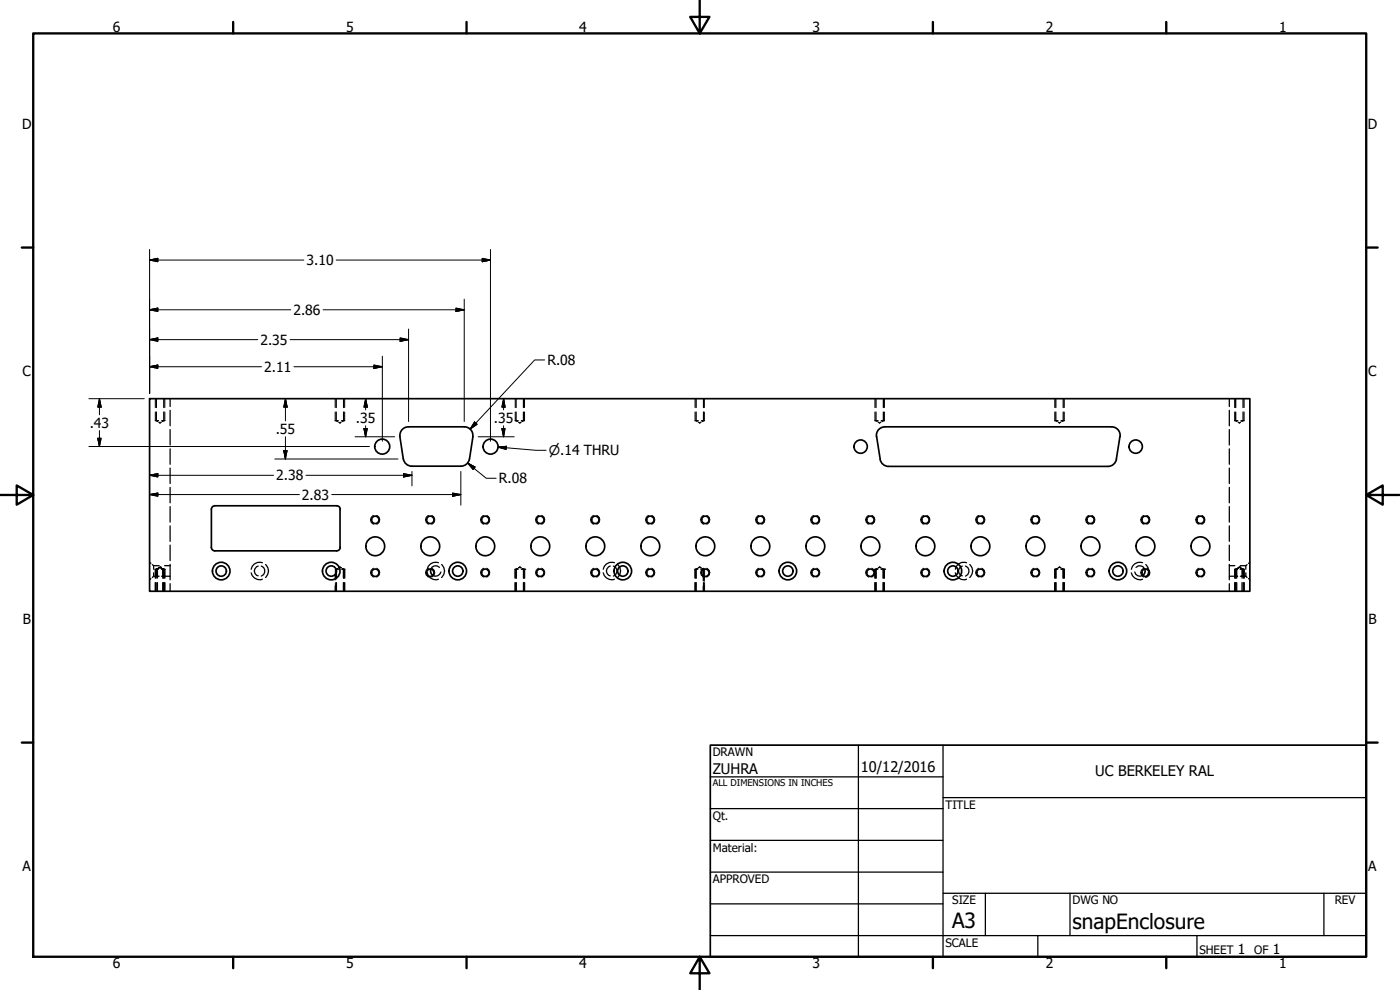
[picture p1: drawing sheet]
<svg xmlns="http://www.w3.org/2000/svg" width="420mm" height="297mm" viewBox="0 0 420 297" stroke-linecap="round" stroke-linejoin="round" font-family="sans-serif">
<!-- layer: Visible (ANSI) -->
<g fill="none" stroke="#000" stroke-width=".51">
<path d="M44.9 119.6h330.2v57.8h-330.2zM120 131l1 6.7M120 131a2.57 2.57 0 0 1 2.6-2.9h16.7a2.57 2.57 0 0 1 2.6 2.9M121.1 137.7a2.57 2.57 0 0 0 2.5 2.2M123.6 139.9h14.7M140.9 137.7a2.57 2.57 0 0 1-2.6 2.2M141.9 131l-1 6.7M263.1 131l1.1 6.8M264.1 137.8a2.57 2.57 0 0 0 2.6 2.1M265.6 128.1h68a2.57 2.57 0 0 1 2.5 2.9M265.6 128.1a2.57 2.57 0 0 0-2.6 2.9M266.7 139.9h65.8"/>
<path d="M335.1 137.8a2.57 2.57 0 0 1-2.6 2.1M336.1 131l-1.1 6.8M63.4 152.8v11.4l.2 .6 .6 .4 36.9 .1 .8-.5 .2-.6M63.4 152.8l.2-.6 .9-.4h36.5l.7 .2 .4 .8M102 152.8v11.5M129.3 170.8l.1 1.2 .5 .6M343.5 170.8l.1 .8-.6 1"/>
<circle cx="114.7" cy="134" r="2.25"/>
<circle cx="147.2" cy="134" r="2.25"/>
<circle cx="258.3" cy="134" r="2"/>
<circle cx="340.8" cy="134" r="2"/>
<circle cx="112.6" cy="156" r="1.11"/>
<circle cx="129.1" cy="156" r="1.11"/>
<circle cx="145.6" cy="156" r="1.11"/>
<circle cx="162.1" cy="156" r="1.11"/>
<circle cx="178.7" cy="156" r="1.11"/>
<circle cx="195.2" cy="156" r="1.11"/>
<circle cx="211.7" cy="156" r="1.11"/>
<circle cx="228.2" cy="156" r="1.11"/>
<circle cx="244.7" cy="156" r="1.11"/>
<circle cx="261.2" cy="156" r="1.11"/>
<circle cx="277.7" cy="156" r="1.11"/>
<circle cx="294.2" cy="156" r="1.11"/>
<circle cx="310.7" cy="156" r="1.11"/>
<circle cx="327.2" cy="156" r="1.11"/>
<circle cx="343.8" cy="156" r="1.11"/>
<circle cx="360.3" cy="156" r="1.11"/>
<circle cx="66.4" cy="171.3" r="1.56"/>
<circle cx="66.4" cy="171.3" r="2.64"/>
<circle cx="99.4" cy="171.3" r="1.56"/>
<circle cx="99.4" cy="171.3" r="2.64"/>
<circle cx="112.6" cy="171.8" r="1.11"/>
<circle cx="112.6" cy="163.9" r="2.83"/>
<circle cx="129.1" cy="171.8" r="1.11"/>
<circle cx="129.1" cy="163.9" r="2.83"/>
<circle cx="137.4" cy="171.3" r="1.56"/>
<circle cx="137.4" cy="171.3" r="2.64"/>
<circle cx="145.6" cy="171.8" r="1.11"/>
<circle cx="145.6" cy="163.9" r="2.83"/>
<circle cx="162.1" cy="171.8" r="1.11"/>
<circle cx="162.1" cy="163.9" r="2.83"/>
<circle cx="178.7" cy="171.8" r="1.11"/>
<circle cx="178.7" cy="163.9" r="2.83"/>
<circle cx="186.9" cy="171.3" r="1.56"/>
<circle cx="186.9" cy="171.3" r="2.64"/>
<circle cx="195.2" cy="171.8" r="1.11"/>
<circle cx="195.2" cy="163.9" r="2.83"/>
<circle cx="211.7" cy="171.8" r="1.11"/>
<circle cx="211.7" cy="163.9" r="2.83"/>
<circle cx="228.2" cy="171.8" r="1.11"/>
<circle cx="228.2" cy="163.9" r="2.83"/>
<circle cx="236.4" cy="171.3" r="1.56"/>
<circle cx="236.4" cy="171.3" r="2.64"/>
<circle cx="244.7" cy="171.8" r="1.11"/>
<circle cx="244.7" cy="163.9" r="2.83"/>
<circle cx="261.2" cy="171.8" r="1.11"/>
<circle cx="261.2" cy="163.9" r="2.83"/>
<circle cx="277.7" cy="171.8" r="1.11"/>
<circle cx="277.7" cy="163.9" r="2.83"/>
<circle cx="286" cy="171.3" r="1.56"/>
<circle cx="286" cy="171.3" r="2.64"/>
<circle cx="294.2" cy="171.8" r="1.11"/>
<circle cx="294.2" cy="163.9" r="2.83"/>
<circle cx="310.7" cy="171.8" r="1.11"/>
<circle cx="310.7" cy="163.9" r="2.83"/>
<circle cx="327.2" cy="171.8" r="1.11"/>
<circle cx="327.2" cy="163.9" r="2.83"/>
<circle cx="335.5" cy="171.3" r="1.56"/>
<circle cx="335.5" cy="171.3" r="2.64"/>
<circle cx="343.8" cy="171.8" r="1.11"/>
<circle cx="343.8" cy="163.9" r="2.83"/>
<circle cx="360.3" cy="171.8" r="1.11"/>
<circle cx="360.3" cy="163.9" r="2.83"/>
</g>
<!-- layer: Hidden (ANSI) -->
<g fill="none" stroke="#000" stroke-width=".38">
<path d="M46.9 119.6v2.7M49.1 119.6v2.7M51.1 119.6v2.4M100.9 119.6v2.7M103.1 119.6v2.7M154.9 119.6v2.7M157.1 119.6v2.7M208.9 119.6v2.7M211.1 119.6v2.7M262.9 119.6v2.7M265.1 119.6v2.7M316.9 119.6v2.7"/>
<path d="M319.1 119.6v2.7M368.9 119.6v2.4M370.8 119.6v2.7M373.1 119.6v2.7M46.6 126.2h1M46.9 123.6v2.6l.4 .3M47.7 126.7l.3 .2 .4-.2M48.5 126.2h1M49.1 123.6v2.6l-.3 .3M51.1 123.1v4.6M51.1 128.9v4.6M51.1 134.7v4.6"/>
<path d="M100.6 126.2h.9M100.9 123.6v2.6l.4 .3M101.7 126.7l.3 .2 .4-.2M102.5 126.2h.9M103.1 123.6v2.6l-.4 .3M154.6 126.2h.9M154.9 123.6v2.6l.4 .3M155.6 126.7l.4 .2 .4-.2M156.5 126.2h.9M157.1 123.6v2.6l-.4 .3M208.6 126.2h.9M208.9 123.6v2.6l.3 .3"/>
<path d="M209.6 126.7l.4 .2 .4-.2M210.5 126.2h.9M211.1 123.6v2.6l-.3 .3M262.6 126.2h.9M262.9 123.6v2.6l.4 .3M263.6 126.7l.4 .2 .4-.2M264.5 126.2h.9M265.1 123.6v2.6l-.4 .3M316.5 126.2h1M316.9 123.6v2.6l.3 .3M317.6 126.7l.3 .2 .4-.2M318.5 126.2h.9"/>
<path d="M319.1 123.6v2.6l-.4 .3M368.9 123.1v4.6M368.9 128.9v4.6M368.9 134.7v4.6M370.5 126.2h1M370.8 123.6v2.6l.4 .3M371.6 126.7l.4 .2 .3-.2M372.4 126.2h1M373.1 123.6v2.6l-.4 .3M51.1 140.4v4.7M51.1 146.2v4.7M51.1 152v4.6"/>
<path d="M51.1 157.8v4.6M368.9 140.4v4.7M368.9 146.2v4.7M368.9 152v4.6M368.9 157.8v4.6M44.9 168.7l.4 .3M45.3 173.6l-.4 .4M45.7 169.4l.4 .3M46.1 169.7h1.7M46.1 172.9h1.7M46.1 169.7v1.1M46.1 171.9v1"/>
<path d="M46.1 172.9l-.4 .4M46.5 170.8h1M46.9 174.8v2.6M47 170.8l.1 1a.71 .71 0 0 0 .1 1.1h.2M47.2 174.8v2.6M47.2 170.6l-.3 .2v2.7M47.7 170.5l-.7 .3M47.8 170.4l-.6 .4v2.7M48.1 170.2l.4 .2M48.3 170.5l.7 .3M48.4 170.4l-.4-.2-1 .6M48.5 170.8h1"/>
<path d="M48.7 170.6l.4 .2v2.7M48.8 174.8v2.6M48.8 170.6l.4 .2v2.7M49 170.8v.9a.88 .88 0 0 1-.2 1.2h-.2h.2a.84 .84 0 0 0 .2-1.1zM49 170.8l-.7-.4 .5 .4v2.7M49.1 174.8v2.6M49.2 174.8v2.6M49.4 169.7h1.7M49.4 172.9h1.7M51.1 163.6v4.6M51.1 169.3v4.7M51.1 175.1v2.3"/>
<path d="M75.4 171.9a2.56 2.56 0 0 0 3.3 1.9M77.5 169.8a1.5 1.5 0 0 0-1.2 1.5 1.5 1.5 0 0 0 1.2 1.5M78.4 169.8a1.58 1.58 0 0 1 1.1 1.5 1.58 1.58 0 0 1-1.1 1.5M78.7 168.8a2.54 2.54 0 0 0-3.3 2M79.7 169.4a2.55 2.55 0 0 1 0 3.9M100.6 170.8h.1M100.8 170.8h.9M100.8 171.9v1.8M100.8 175.6v1.8M101 174.8v2.6M101.2 170.6l-.3 .2M101.3 170.6l-.3 .2v2.7"/>
<path d="M101.6 170.4l.4-.2 .4 .2M102 170.2l-.3 .2M102.6 170.8h.9M102.7 170.6l.4 .2v2.7M102.8 170.6l.4 .2v2.7M103.1 174.8v2.6M103.2 174.8v2.6M128.2 171.9a2.56 2.56 0 0 0 3.4 1.9M131.6 168.8a2.54 2.54 0 0 0-3.4 2M131.9 170.2a1.59 1.59 0 0 0-2.6 .5M132.3 171.6a1.67 1.67 0 0 1-2.4 1M132.5 169.4a2.55 2.55 0 0 1 0 3.9"/>
<path d="M154.6 170.8h.9M154.9 174.8v2.6M155.2 170.6l-.3 .2v2.7M155.3 170.6l-.4 .2v2.7M155.6 170.4l.4-.2 .3 .2M155.7 170.4l.4-.2 .3 .2M156.5 170.8h.9M156.7 170.6l.4 .2v2.7M156.8 170.6l.4 .2v2.7M157.1 174.8v2.6M157.2 174.8v2.6M181 171.9a2.56 2.56 0 0 0 3.4 1.9"/>
<path d="M183.1 169.8a1.5 1.5 0 0 0-1.1 1.5 1.5 1.5 0 0 0 1.1 1.5M184.1 169.8a1.58 1.58 0 0 1 1.1 1.5 1.58 1.58 0 0 1-1.1 1.5M184.4 168.8a2.54 2.54 0 0 0-3.4 2M185.4 169.4a2.55 2.55 0 0 1 0 3.9M208.5 170.8h.9M208.9 174.8v2.6M209.3 170.6l-.4 .2v2.7M209.5 170.4l.4-.2 .4 .2M209.7 170.4l.4-.2 .3 .2M210.3 170.8h1M210.7 170.6l.4 .3M210.8 170.6l.3 .2v2.7"/>
<path d="M211.1 172.8v1.5M211.1 175.9v1.5M211.1 174.8v2.6M211.4 170.8h.1M262.5 170.8h1M262.8 174.8v2.6M263 174.8v2.6M263.2 170.6l-.4 .2v2.7M263.3 170.6l-.3 .2v2.7M263.6 170.4l.4-.2 .3 .2M263.7 170.4l.3-.2 .4 .2M264.4 170.8h1"/>
<path d="M264.7 170.6l.3 .2v2.7M264.8 170.6l.3 .2v2.7M265 174.8v2.6M265.1 174.8v2.6M286.7 171.9a2.56 2.56 0 0 0 3.4 1.9M288.8 169.8a1.5 1.5 0 0 0-1.1 1.5 1.5 1.5 0 0 0 1.1 1.5M289.8 169.8a1.58 1.58 0 0 1 1 1.5 1.58 1.58 0 0 1-1 1.5M290.1 168.8a2.54 2.54 0 0 0-3.4 2M291 169.4a2.55 2.55 0 0 1 0 3.9M316.5 170.8h.9M316.8 174.8v2.6M316.9 174.8v2.6"/>
<path d="M317.2 170.6l-.4 .2v2.7M317.3 170.6l-.4 .2v2.7M317.6 170.4l.4-.2 .4 .2M317.9 170.2l.4 .2M318.4 170.8h1.1M318.6 170.6l.4 .2v2.7M318.8 170.6l.4 .2v2.7M319 174.8v2.6M319.2 174.8v2.6M339.5 171.9a2.56 2.56 0 0 0 3.4 1.9M340.6 171.6a1.59 1.59 0 0 0 2.4 1M340.9 170.2a1.59 1.59 0 0 1 2.6 .5"/>
<path d="M342.9 168.8a2.54 2.54 0 0 0-3.4 2M343.9 169.4a2.55 2.55 0 0 1 0 3.9M368.9 163.6v4.6M368.9 169.3v4.7M368.9 175.1v2.3M368.9 169.7h1.7M368.9 172.9h1.7M370.5 170.8h.8M370.8 174.8v2.6M370.9 174.8v2.6M371.2 170.6l-.4 .2v2.7M371.2 174.8v2.6"/>
<path d="M371.2 170.6l-.3 .2v2.7M371.7 170.4l-.7 .4v.9a.81 .81 0 0 0 .2 1.2h.2h-.2a.84 .84 0 0 1-.2-1.1v-1l.7-.3M371.7 170.4l-.5 .4v2.7M371.9 170.2l-.3 .2M371.9 170.2l-.4 .2M372 170.2l1.1 .6-.1 .9a.81 .81 0 0 1-.2 1.2h-.2h.3a.84 .84 0 0 0 .1-1.1v-1l-.6-.3M372.2 170.8h.9M372.2 169.7h1.7M372.2 172.9h1.7M372.2 170.4l.5 .4v2.7M372.7 174.8v2.6M372.7 170.6l.4 .2"/>
<path d="M373.1 170.8v2.7M373.1 174.8v2.6M373.3 170.8h.1M373.9 169.7v1.1M373.9 171.9v1M373.9 172.9l.4 .4M374.3 169.4l-.4 .3M374.7 173.6l.4 .4M375.1 168.7l-.4 .3"/>
</g>
<!-- layer: Hidden Narrow (ANSI) -->
<g fill="none" stroke="#000" stroke-width=".3">
<path d="M46.6 119.6v2.7M49.5 119.6v2.7M100.6 119.6v2.7M103.4 119.6v2.7M154.6 119.6v2.7M157.4 119.6v2.7M208.6 119.6v2.7M211.4 119.6v2.7M262.6 119.6v2.7M265.4 119.6v2.7M316.5 119.6v2.7M319.4 119.6v2.7"/>
<path d="M370.5 119.6v2.7M373.4 119.6v2.7M46.6 123.6v2.6M49.5 123.6v2.6M100.6 123.6v2.6M103.4 123.6v2.6M154.6 123.6v2.6M157.4 123.6v2.6M208.6 123.6v2.6M211.4 123.6v2.6M262.6 123.6v2.6M265.4 123.6v2.6"/>
<path d="M316.5 123.6v2.6M319.4 123.6v2.6M370.5 123.6v2.6M373.4 123.6v2.6M112.1 154.7a1.37 1.37 0 0 0-.9 1.3 1.37 1.37 0 0 0 .9 1.3M113 154.7a1.37 1.37 0 0 1 1 1.3 1.37 1.37 0 0 1-1 1.3M128.7 154.7a1.37 1.37 0 0 0-1 1.3 1.37 1.37 0 0 0 1 1.3M129.5 154.7a1.37 1.37 0 0 1 1 1.3 1.37 1.37 0 0 1-1 1.3M145.2 154.7a1.37 1.37 0 0 0-1 1.3 1.37 1.37 0 0 0 1 1.3M146 154.7a1.37 1.37 0 0 1 1 1.3 1.37 1.37 0 0 1-1 1.3M161.7 154.7a1.37 1.37 0 0 0-1 1.3 1.37 1.37 0 0 0 1 1.3M162.6 154.7a1.37 1.37 0 0 1 .9 1.3 1.37 1.37 0 0 1-.9 1.3"/>
<path d="M178.2 154.7a1.37 1.37 0 0 0-1 1.3 1.37 1.37 0 0 0 1 1.3M179.1 154.7a1.37 1.37 0 0 1 .9 1.3 1.37 1.37 0 0 1-.9 1.3M194.7 154.7a1.37 1.37 0 0 0-1 1.3 1.37 1.37 0 0 0 1 1.3M195.6 154.7a1.37 1.37 0 0 1 .9 1.3 1.37 1.37 0 0 1-.9 1.3M211.2 154.7a1.37 1.37 0 0 0-1 1.3 1.37 1.37 0 0 0 1 1.3M212.1 154.7a1.37 1.37 0 0 1 .9 1.3 1.37 1.37 0 0 1-.9 1.3M227.7 154.7a1.37 1.37 0 0 0-.9 1.3 1.37 1.37 0 0 0 .9 1.3M228.6 154.7a1.37 1.37 0 0 1 1 1.3 1.37 1.37 0 0 1-1 1.3M244.2 154.7a1.37 1.37 0 0 0-.9 1.3 1.37 1.37 0 0 0 .9 1.3M245.1 154.7a1.37 1.37 0 0 1 1 1.3 1.37 1.37 0 0 1-1 1.3M260.7 154.7a1.37 1.37 0 0 0-.9 1.3 1.37 1.37 0 0 0 .9 1.3M261.6 154.7a1.37 1.37 0 0 1 1 1.3 1.37 1.37 0 0 1-1 1.3"/>
<path d="M277.2 154.7a1.37 1.37 0 0 0-.9 1.3 1.37 1.37 0 0 0 .9 1.3M278.1 154.7a1.37 1.37 0 0 1 1 1.3 1.37 1.37 0 0 1-1 1.3M293.8 154.7a1.37 1.37 0 0 0-1 1.3 1.37 1.37 0 0 0 1 1.3M294.6 154.7a1.37 1.37 0 0 1 1 1.3 1.37 1.37 0 0 1-1 1.3M310.3 154.7a1.37 1.37 0 0 0-1 1.3 1.37 1.37 0 0 0 1 1.3M311.1 154.7a1.37 1.37 0 0 1 1 1.3 1.37 1.37 0 0 1-1 1.3M326.8 154.7a1.37 1.37 0 0 0-1 1.3 1.37 1.37 0 0 0 1 1.3M327.7 154.7a1.37 1.37 0 0 1 .9 1.3 1.37 1.37 0 0 1-.9 1.3M343.3 154.7a1.37 1.37 0 0 0-1 1.3 1.37 1.37 0 0 0 1 1.3M344.2 154.7a1.37 1.37 0 0 1 .9 1.3 1.37 1.37 0 0 1-.9 1.3M359.8 154.7a1.37 1.37 0 0 0-1 1.3 1.37 1.37 0 0 0 1 1.3M360.7 154.7a1.37 1.37 0 0 1 .9 1.3 1.37 1.37 0 0 1-.9 1.3"/>
<path d="M46.5 170.8v2.7M46.5 174.8v2.6M46.7 170.8v2.7M46.7 174.8v2.6M49.4 170.8v2.7M49.4 174.8v2.6M49.5 170.8v2.7M49.5 174.8v2.6M100.6 170.8v3.2M100.6 174.8v2.6M103.4 170.8v2.7M103.4 174.8v2.6"/>
<path d="M103.5 170.8v2.7M103.5 174.8v2.6M112.1 170.5a1.41 1.41 0 0 0-.9 1.3 1.41 1.41 0 0 0 .9 1.4M113 170.5a1.41 1.41 0 0 1 1 1.3 1.41 1.41 0 0 1-1 1.4M128.7 170.5a1.41 1.41 0 0 0-1 1.3 1.41 1.41 0 0 0 1 1.4M129.5 170.5a1.41 1.41 0 0 1 1 1.3 1.41 1.41 0 0 1-1 1.4M145.2 170.5a1.41 1.41 0 0 0-1 1.3 1.41 1.41 0 0 0 1 1.4M146 170.5a1.41 1.41 0 0 1 1 1.3 1.41 1.41 0 0 1-1 1.4M154.6 170.8v2.7M154.6 174.8v2.6M157.4 170.8v2.7M157.4 174.8v2.6"/>
<path d="M157.5 170.8v2.7M157.5 174.8v2.6M161.7 170.5a1.41 1.41 0 0 0-1 1.3 1.41 1.41 0 0 0 1 1.4M162.6 170.5a1.41 1.41 0 0 1 .9 1.3 1.41 1.41 0 0 1-.9 1.4M178.2 170.5a1.41 1.41 0 0 0-1 1.3 1.41 1.41 0 0 0 1 1.4M179.1 170.5a1.41 1.41 0 0 1 .9 1.3 1.41 1.41 0 0 1-.9 1.4M194.7 170.5a1.41 1.41 0 0 0-1 1.3 1.41 1.41 0 0 0 1 1.4M195.6 170.5a1.41 1.41 0 0 1 .9 1.3 1.41 1.41 0 0 1-.9 1.4M208.5 170.8v2.7M208.5 174.8v2.6M208.7 170.8v2.7M208.7 174.8v2.6"/>
<path d="M211.2 170.5a1.41 1.41 0 0 0-1 1.3 1.41 1.41 0 0 0 1 1.4M211.4 172.9v1.5M211.4 175.9v1.5M211.5 170.8v2.7M211.5 174.8v2.6M212.1 170.5a1.41 1.41 0 0 1 .9 1.3 1.41 1.41 0 0 1-.9 1.4M227.7 170.5a1.41 1.41 0 0 0-.9 1.3 1.41 1.41 0 0 0 .9 1.4M228.6 170.5a1.41 1.41 0 0 1 1 1.3 1.41 1.41 0 0 1-1 1.4M244.2 170.5a1.41 1.41 0 0 0-.9 1.3 1.41 1.41 0 0 0 .9 1.4M245.1 170.5a1.41 1.41 0 0 1 1 1.3 1.41 1.41 0 0 1-1 1.4M260.7 170.5a1.41 1.41 0 0 0-.9 1.3 1.41 1.41 0 0 0 .9 1.4M261.6 170.5a1.41 1.41 0 0 1 1 1.3 1.41 1.41 0 0 1-1 1.4"/>
<path d="M262.5 170.8v2.7M262.5 174.8v2.6M262.6 170.8v2.7M262.6 174.8v2.6M265.4 170.8v2.7M265.4 174.8v2.6M277.2 170.5a1.41 1.41 0 0 0-.9 1.3 1.41 1.41 0 0 0 .9 1.4M278.1 170.5a1.41 1.41 0 0 1 1 1.3 1.41 1.41 0 0 1-1 1.4M293.8 170.5a1.41 1.41 0 0 0-1 1.3 1.41 1.41 0 0 0 1 1.4M294.6 170.5a1.41 1.41 0 0 1 1 1.3 1.41 1.41 0 0 1-1 1.4M310.3 170.5a1.41 1.41 0 0 0-1 1.3 1.41 1.41 0 0 0 1 1.4M311.1 170.5a1.41 1.41 0 0 1 1 1.3 1.41 1.41 0 0 1-1 1.4"/>
<path d="M316.5 170.8v2.7M316.5 174.8v2.6M316.6 170.8v2.7M316.6 174.8v2.6M319.3 170.8v2.7M319.3 174.8v2.6M319.5 170.8v2.7M319.5 174.8v2.6M326.8 170.5a1.41 1.41 0 0 0-1 1.3 1.41 1.41 0 0 0 1 1.4M327.7 170.5a1.41 1.41 0 0 1 .9 1.3 1.41 1.41 0 0 1-.9 1.4M343.3 170.5a1.41 1.41 0 0 0-1 1.3 1.41 1.41 0 0 0 1 1.4M344.2 170.5a1.41 1.41 0 0 1 .9 1.3 1.41 1.41 0 0 1-.9 1.4"/>
<path d="M359.8 170.5a1.41 1.41 0 0 0-1 1.3 1.41 1.41 0 0 0 1 1.4M360.7 170.5a1.41 1.41 0 0 1 .9 1.3 1.41 1.41 0 0 1-.9 1.4M370.5 170.8v2.7M370.5 174.8v2.6M370.6 170.8v2.7M370.6 174.8v2.6M373.3 170.8v2.7M373.3 174.8v2.6M373.4 170.8v2.7M373.4 174.8v2.6"/>
</g>
<!-- layer: Hidden (ANSI) -->
<g fill="#000">
<circle cx="48" cy="170.2" r=".19"/>
<circle cx="48.1" cy="170.2" r=".19"/>
<circle cx="157.5" cy="170.8" r=".19"/>
<circle cx="265.4" cy="170.8" r=".19"/>
<circle cx="371.9" cy="170.2" r=".19"/>
<circle cx="372" cy="170.2" r=".19"/>
</g>
<!-- layer: Border (ANSI) -->
<g fill="none" stroke="#000" stroke-width=".7">
<path d="M10 10h400v277.1h-400zM70 6.6v3.4M140 6.6v3.4M210 0v10l-2.9-4.9h5.8l-2.9 4.9M280 6.6v3.4M350 6.6v3.4M6.5 74.3h3.5M410 74.3h3.4M0 148.5h10l-5-2.8v5.7l5-2.9M410 148.5l5 2.9v-5.7l-5 2.8h10M6.5 222.8h3.5M410 222.8h3.4"/>
<path d="M70 287.1v3.4M140 287.1v3.4M210 287.1l2.9 4.9h-5.8l2.9-4.9v9.9M280 287.1v3.4M350 287.1v3.4"/>
</g>
<!-- layer: Title (ANSI) -->
<g fill="none" stroke="#000" stroke-width=".38">
<path d="M213.2 233.1h69.8M257.6 223.6v63.5M283 239.3h127M283 223.6v63.5M213.2 242.6h69.8M213.2 252.1h69.8M213.2 261.7h69.8M213.2 271.2h69.8M283 268h127M295.7 268v12.7M321.1 268v12.7M397.3 268v12.7"/>
<path d="M213.2 280.7h196.8M311.5 280.7v6.4M359.2 280.7v6.4"/>
</g>
<path d="M213.2 223.6h196.8v63.5h-196.8z" fill="none" stroke="#000" stroke-width=".51"/>
<!-- layer: Dimension (ANSI) -->
<g fill="none" stroke="#000" stroke-width=".3">
<path d="M44.9 78l2.5-.5v1zM44.9 74.9v43.1M44.9 78h46.3M100.9 78h46.3M144.7 77.5l2.5 .5-2.5 .5zM147.2 74.9v57.5M44.9 92.9l2.5-.5v1.1zM44.9 92.9h42.3M97 92.9h42.3M122.6 98.7v27.8M136.8 92.4l2.5 .5-2.5 .6zM139.3 89.8v36.7"/>
<path d="M26.7 119.6h16.6M29.8 119.6l.6 2.6h-1.1zM29.8 119.6v4.8M44.9 110l2.5-.5v1zM44.9 101.9l2.5-.5v1zM44.9 110h33.6M44.9 101.9h32.4M85.7 119.6l.5 2.6h-1zM85.7 119.6v6.7M87.1 101.9h35.5M88.2 110h26.5M109.7 119.6l.5 2.6h-1z"/>
<path d="M109.7 119.6v3.4M112.2 109.5l2.5 .5-2.5 .5zM114.7 106.9v25.5M120.1 101.4l2.5 .5-2.5 .5zM151.1 119.6l.5 2.6h-1zM151.1 119.6v3.4M163.4 108h-2.9l-19.4 20.8M26.7 134h84.2M29.3 131.5h1.1l-.6 2.5zM29.8 129.2v4.8M82.5 137.7h36.9M85.2 135.2h1l-.5 2.5z"/>
<path d="M85.7 131v6.7M106.6 131h11.8M109.2 128.6h1l-.5 2.4zM109.7 127.7v3.3M140.3 138.9l2.3 1.2-.6 .8zM140.3 138.9l5.6 4.6h3M142.4 126.6l.8 .7-2.1 1.5zM143.5 131h10.8M150.6 128.6h1l-.5 2.4zM151.1 127.7v3.3M44.9 142.6l2.5-.5v1zM44.9 148.4l2.5-.5v1z"/>
<path d="M44.9 142.6h37.2M44.9 148.4h45M91.8 142.6h31.8M99.6 148.4h38.7M121.1 142.1l2.5 .5-2.5 .5zM123.6 141.5v4.3M135.8 147.9l2.5 .5-2.5 .5zM138.3 141.5v10.1"/>
</g>
<g fill="#000" stroke="#000" stroke-width=".3">
<path d="M44.9 78l2.5-.5zM44.9 78l2.5-.5v1zM144.7 78.5l2.5-.5zM144.7 77.5l2.5 .5-2.5 .5zM44.9 92.9l2.5-.5zM44.9 92.9l2.5-.5v1.1zM136.8 93.5l2.5-.6zM136.8 92.4l2.5 .5-2.5 .6zM44.9 110l2.5-.5zM44.9 110l2.5-.5v1zM44.9 101.9l2.5-.5zM44.9 101.9l2.5-.5v1z"/>
<path d="M112.2 110.5l2.5-.5zM112.2 109.5l2.5 .5-2.5 .5zM120.1 102.4l2.5-.5zM120.1 101.4l2.5 .5-2.5 .5zM29.3 131.5l.5 2.5zM29.3 131.5h1.1l-.6 2.5zM29.8 119.6l.6 2.6zM29.8 119.6l.6 2.6h-1.1zM85.2 135.2l.5 2.5zM85.2 135.2h1l-.5 2.5zM85.7 119.6l.5 2.6zM85.7 119.6l.5 2.6h-1z"/>
<path d="M109.2 128.6l.5 2.4zM109.2 128.6h1l-.5 2.4zM109.7 119.6l.5 2.6zM109.7 119.6l.5 2.6h-1zM142.4 126.6l-1.3 2.2zM142.4 126.6l.8 .7-2.1 1.5zM150.6 128.6l.5 2.4zM150.6 128.6h1l-.5 2.4zM151.1 119.6l.5 2.6zM151.1 119.6l.5 2.6h-1zM44.9 142.6l2.5-.5zM44.9 142.6l2.5-.5v1z"/>
<path d="M44.9 148.4l2.5-.5zM44.9 148.4l2.5-.5v1zM121.1 143.1l2.5-.5zM121.1 142.1l2.5 .5-2.5 .5zM135.8 148.9l2.5-.5zM135.8 147.9l2.5 .5-2.5 .5zM140.3 138.9l2.3 1.2zM140.3 138.9l2.3 1.2-.6 .8z"/>
</g>
<!-- layer: Symbol (ANSI) -->
<path d="M149.5 134.2l2.5-.3-.1 1zM149.5 134.2l11.4 .9h3" fill="none" stroke="#000" stroke-width=".3"/>
<path d="M149.5 134.2l2.5-.3zM149.5 134.2l2.5-.3-.1 1z" fill="#000" stroke="#000" stroke-width=".3"/>
<g font-size="6.3">
<text x="285.8" y="278.6">A3</text>
<text x="321.9" y="278.7">snapEnclosure</text>
</g>
<g font-size="4.4">
<text x="213.9" y="232.2">ZUHRA</text>
<text x="258.4" y="231.6">10/12/2016</text>
<text x="328.7" y="233">UC BERKELEY RAL</text>
</g>
<g font-size="4.2">
<text x="33.8" y="9.6">6</text>
<text x="103.9" y="9.6">5</text>
<text x="173.9" y="9.6">4</text>
<text x="243.8" y="9.6">3</text>
<text x="313.9" y="9.6">2</text>
<text x="383.9" y="9.6">1</text>
<text x="6.7" y="38.7">D</text>
<text x="410.5" y="38.7">D</text>
<text x="92" y="79.6">3.10</text>
<text x="88.1" y="94.5">2.86</text>
<text x="78.2" y="103.4">2.35</text>
<text x="6.8" y="113">C</text>
<text x="79.3" y="111.6">2.11</text>
<text x="164.3" y="109.5">R.08</text>
<text x="410.7" y="113">C</text>
<text x="26.9" y="128.3">.43</text>
<text x="82.7" y="130.2">.55</text>
<text x="106.8" y="126.9">.35</text>
<text x="148.2" y="126.9">.35</text>
<text x="82.9" y="144.1">2.38</text>
<text x="90.6" y="149.9">2.83</text>
<text x="149.7" y="145">R.08</text>
<text x="6.9" y="187.2">B</text>
<text x="410.7" y="187.2">B</text>
<text x="6.8" y="261.4">A</text>
<text x="410.7" y="261.4">A</text>
<text x="371.5" y="286.2">1</text>
<text x="382" y="286.2">1</text>
<text x="33.8" y="290.5">6</text>
<text x="103.9" y="290.5">5</text>
<text x="173.9" y="290.5">4</text>
<text x="243.8" y="290.5">3</text>
<text x="313.9" y="290.5">2</text>
<text x="383.9" y="290.5">1</text>
</g>
<text font-size="4" x="164.7" y="136.6">⌀.14 THRU</text>
<g font-size="3.5">
<text x="213.9" y="226.9">DRAWN</text>
<text x="213.9" y="245.9">Qt.</text>
<text x="283.8" y="242.6">TITLE</text>
<text x="213.9" y="255.5">Material:</text>
<text x="213.9" y="265">APPROVED</text>
<text x="285.8" y="271.3">SIZE</text>
<text x="321.9" y="271.3">DWG NO</text>
<text x="400.6" y="271.3">REV</text>
<text x="283.8" y="284">SCALE</text>
<text x="360" y="286.2">SHEET</text>
<text x="376.4" y="286.2">OF</text>
</g>
<text font-size="2.8" x="213.9" y="235.9">ALL DIMENSIONS IN INCHES</text>
</svg>
